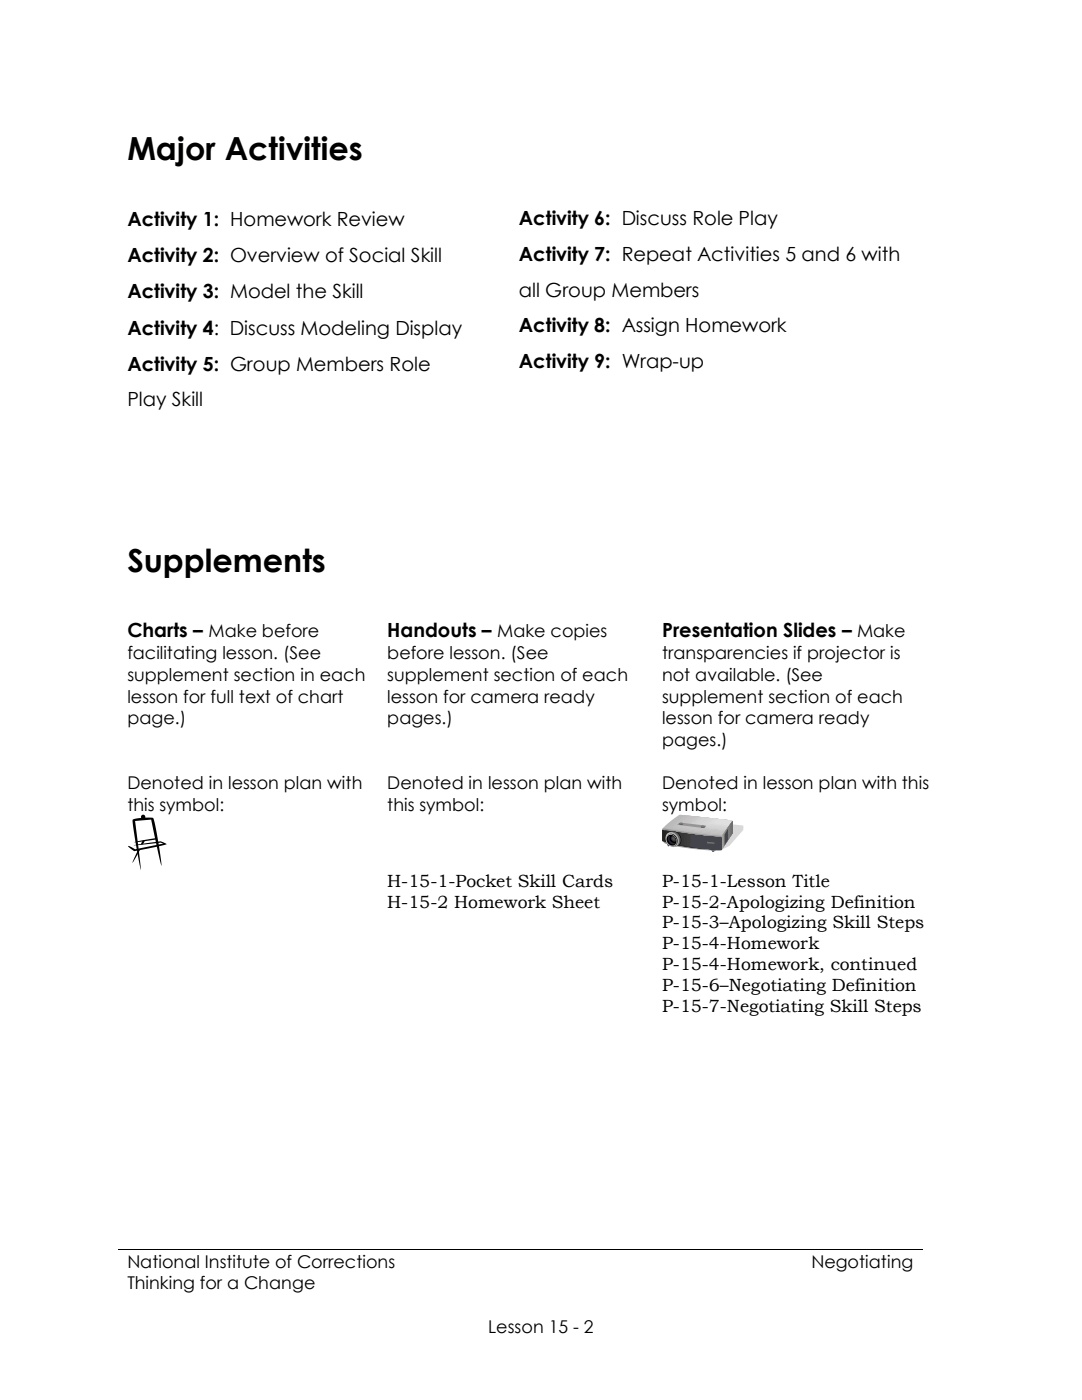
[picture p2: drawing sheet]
<svg xmlns="http://www.w3.org/2000/svg" width="216mm" height="279mm" viewBox="0 0 216 279" stroke-linecap="round" stroke-linejoin="round" font-family="sans-serif">
<path d="M23.5 249.3h65.4M89.1 249.3h95.1" fill="none" stroke="#000" stroke-width=".2"/>
<path d="M88.9 249.3h.2v.1h-.2z" fill-rule="evenodd" fill="#000"/>
<g fill="#fff">
<path d="M24.6 41h.3v.2h-.3z" fill-rule="evenodd"/>
<path d="M24.6 41h.3v.2h-.3z" fill-rule="evenodd"/>
<path d="M24.9 41h69v.2h-69z" fill-rule="evenodd"/>
<path d="M93.9 41h.2v.2h-.2z" fill-rule="evenodd"/>
<path d="M93.9 41h.2v.2h-.2z" fill-rule="evenodd"/>
<path d="M24.6 41.2h.3v7.2h-.3z" fill-rule="evenodd"/>
<path d="M93.9 41.2h.2v7.2h-.2z" fill-rule="evenodd"/>
<path d="M24.6 48.4h.3v7.1h-.3z" fill-rule="evenodd"/>
<path d="M93.9 48.4h.2v7.1h-.2z" fill-rule="evenodd"/>
<path d="M24.6 62.7h.3v.2h-.3z" fill-rule="evenodd"/>
<path d="M24.6 62.7h.3v.2h-.3z" fill-rule="evenodd"/>
<path d="M24.9 62.7h69v.2h-69z" fill-rule="evenodd"/>
<path d="M93.9 62.7h.2v.2h-.2z" fill-rule="evenodd"/>
<path d="M93.9 62.7h.2v.2h-.2z" fill-rule="evenodd"/>
<path d="M24.6 55.5h.3v7.2h-.3z" fill-rule="evenodd"/>
<path d="M93.9 55.5h.2v7.2h-.2z" fill-rule="evenodd"/>
</g>
<g fill="#000">
<path d="M25.6 168.8l1.4 .7 5.6-1.1-.6-.2-5.3 .5 4.3-.7a2.26 2.26 0 0 1 2.3 .5l-5.7 1.2a1.16 1.16 0 0 1-1.6-.4z" fill-rule="evenodd"/>
<path d="M26.8 168.1l4.4-.9v.3z" fill-rule="evenodd"/>
<path d="M27.6 169.6l.4-.1-1.6 2.7z" fill-rule="evenodd"/>
<path d="M28.4 167.8l.6-.1-.5 .8h-.4z" fill-rule="evenodd"/>
<path d="M26.5 163.6l1.7-.4a.45 .45 0 0 1 .3-.6 .45 .45 0 0 1 .5 .6h1.5a51.9 51.9 0 0 1 1.7 9.6l-2-9.2-3.2 .2 1.1 9.8v-.1a80.5 80.5 0 0 1-1.6-9.9z" fill-rule="evenodd"/>
</g>
<path d="M143.7 164.2l4.6 .6v.8l-2.7 3.2-1.5 .8-1.6-3.9z" fill-rule="evenodd" fill="#d8d8d8"/>
<g fill="#4f4449">
<path d="M141.8 169.5l1.2 .1-.7 .4h-.2z" fill-rule="evenodd"/>
<path d="M133.1 168.2l1.1 .3-.9 .4z" fill-rule="evenodd"/>
</g>
<path d="M132.6 164.9l3-2.3 10.4 1.1 .3 .4-2.4 2.9-8-.9-3.7-.8z" fill-rule="evenodd" fill="#bcb7ba"/>
<path d="M133.3 165l2.1-1.7a1.86 1.86 0 0 1 2.1-.5l8.5 .9 .2 .4-1.5 1.9a1.27 1.27 0 0 1-1.7 .7l-7.1-.9-2.7-.6z" fill-rule="evenodd" fill="#bfbabc"/>
<path d="M134.4 164.7l1.6-1.3a1.9 1.9 0 0 1 2.1-.5l6.5 .7a1.87 1.87 0 0 1 1.6 .4l-1.4 1.8a1.19 1.19 0 0 1-1.6 .7l-5.9-.7-3.2-.7z" fill-rule="evenodd" fill="#c4bfc1"/>
<path d="M135.2 164.8l1.6-1.3a1.91 1.91 0 0 1 2.2-.5l5.7 .6a1.76 1.76 0 0 1 1.5 .4l-1.3 1.7a1.1 1.1 0 0 1-1.5 .6l-6.3-.8-2.1-.5z" fill-rule="evenodd" fill="#c6c1c4"/>
<path d="M136.2 164.6l1.3-1.1a1.77 1.77 0 0 1 2.1-.5l5.2 .6a1.62 1.62 0 0 1 1.4 .4l-1.2 1.5a1.01 1.01 0 0 1-1.4 .6l-4.7-.6-3-.6z" fill-rule="evenodd" fill="#c9c4c6"/>
<path d="M137 164.7l.7-.7a2.48 2.48 0 0 1 2.9-.9l5.5 .7a.66 .66 0 0 1-.4 .8l-.6 .7a.93 .93 0 0 1-1.3 .6l-5-.7-2-.4z" fill-rule="evenodd" fill="#cec6c9"/>
<path d="M138 164.5l.5-.5a2.28 2.28 0 0 1 2.7-.8l4.9 .6a.69 .69 0 0 1-.5 .8l-.4 .6a.95 .95 0 0 1-1.4 .4l-4.1-.5-1.9-.4z" fill-rule="evenodd" fill="#d3ced1"/>
<path d="M138.9 164.4l.5-.4a1.99 1.99 0 0 1 2.3-.7l4.3 .5 .1 .2-.8 .9a1.15 1.15 0 0 1-1.5 .5l-5.1-.8z" fill-rule="evenodd" fill="#d8d1d3"/>
<path d="M139.7 164.4l.9-.8a1.27 1.27 0 0 1 1.5-.3l3.9 .5 .1 .2-.7 .8a1.12 1.12 0 0 1-1.5 .4l-3.4-.5-.9-.2z" fill-rule="evenodd" fill="#dbd3d6"/>
<path d="M140.5 164.4l.3-.3a2.02 2.02 0 0 1 2.4-.7l2.8 .4 .1 .1-.4 .5a1.16 1.16 0 0 1-1.5 .6z" fill-rule="evenodd" fill="#ddd6d8"/>
<path d="M141.6 164.2l.1-.2a1.54 1.54 0 0 1 2-.5l2.3 .3 .1 .1-.3 .4a1.13 1.13 0 0 1-1.6 .4l-2.8-.4z" fill-rule="evenodd" fill="#e2dbdd"/>
<path d="M142.4 164.1l.9-.7 2.7 .4 .1 .1-.7 .7-3.1-.4z" fill-rule="evenodd" fill="#e5dde0"/>
<path d="M132.2 165.3l6.4 1 5.4 .5v2.9a38.3 38.3 0 0 1-11.4-1.4l-.4-.5-.1-2.2z" fill-rule="evenodd" fill="#9b9391"/>
<path d="M146.1 163.9l.2 .5v1.8l-2.3 3.5v-2.8z" fill-rule="evenodd" fill="#a59e9b"/>
<path d="M146.1 163.9l.2 .9a2.85 2.85 0 0 1-.8 2.6l-1.4 2.1v-1.4a2.74 2.74 0 0 1 .8-2.5z" fill-rule="evenodd" fill="#a39999"/>
<path d="M146.1 163.9l.2 .9a2.76 2.76 0 0 1-.8 2.5l-1.2 1.9v-1.4a2.69 2.69 0 0 1 .8-2.5z" fill-rule="evenodd" fill="#9b9396"/>
<path d="M146.1 163.9v.1a3.5 3.5 0 0 1-.8 3.7l-.8 1.2v-1.4a2.6 2.6 0 0 1 .7-2.3z" fill-rule="evenodd" fill="#998e93"/>
<path d="M146.1 163.9l.1 .2a3.8 3.8 0 0 1-1 3.7l-.5 .8v-1.3a2.4 2.4 0 0 1 .6-2.2z" fill-rule="evenodd" fill="#91898e"/>
<path d="M146.1 163.9l.1 .2a3.6 3.6 0 0 1-.9 3.6l-.5 .6v-1.9a2.09 2.09 0 0 1 .7-1.6z" fill-rule="evenodd" fill="#8e848c"/>
<path d="M146.1 163.9l.2 .8a3.2 3.2 0 0 1-1 2.9l-.3 .5v-2.6z" fill-rule="evenodd" fill="#877f89"/>
<path d="M146.1 163.9l.2 .8a2.84 2.84 0 0 1-.8 2.7l-.3 .4v-1.3a2.99 2.99 0 0 1 .8-2.4z" fill-rule="evenodd" fill="#847a87"/>
<path d="M146.1 163.9l.2 .8a3 3 0 0 1-.8 2.6l-.1 .2v-1.2a2.69 2.69 0 0 1 .6-2.2z" fill-rule="evenodd" fill="#7c7582"/>
<path d="M146.1 163.9l.2 .3v1a2.25 2.25 0 0 1-.7 1.9l-.1 .1v-1.2a2.19 2.19 0 0 1 .5-1.8z" fill-rule="evenodd" fill="#7a707f"/>
<path d="M146.1 163.9l.2 .2v1.1a1.69 1.69 0 0 1-.5 1.5l-.1 .2v-2.3z" fill-rule="evenodd" fill="#726b7c"/>
<path d="M146.1 163.9l.2 .2v2.1l-.4 .4v-2.2z" fill-rule="evenodd" fill="#70667a"/>
<path d="M132.1 165.6l4.8 .8 7 .8 .1 2.4-6.2-.5a26.3 26.3 0 0 1-5.7-1.3z" fill-rule="evenodd" fill="#28231c"/>
<path d="M132.7 165.7l5.6 .9 5.6 .6 .1 2.4-6.3-.5-2.5-.4-2.2-.6-.3-.1z" fill-rule="evenodd" fill="#2b2821"/>
<path d="M133.4 165.8l4 .7 6.5 .7 .1 2.4-5.7-.4-2.6-.5-2.4-.6z" fill-rule="evenodd" fill="#2d2826"/>
<path d="M134 165.9l4.7 .7 5.2 .6 .1 2.4-5.7-.5-2.4-.4-1.9-.5z" fill-rule="evenodd" fill="#302d2b"/>
<path d="M134.7 166l4.8 .7 4.4 .5 .1 2.4-5.1-.4-2-.3-2.3-.6z" fill-rule="evenodd" fill="#333033"/>
<path d="M135.3 166.1l4.1 .6 4.5 .5 .1 2.4-5.4-.4-3.4-.8z" fill-rule="evenodd" fill="#353335"/>
<path d="M135.9 166.2l8 1 .1 2.4-5.1-.4-3.1-.7z" fill-rule="evenodd" fill="#38353d"/>
<path d="M136.6 166.3l7.3 .9 .1 2.4-4.5-.3-3.1-.6z" fill-rule="evenodd" fill="#3a383f"/>
<path d="M137.2 166.4l6.7 .8 .1 2.4-3.8-.3-3.1-.5z" fill-rule="evenodd" fill="#3d3a47"/>
<path d="M137.8 166.5l6.1 .6 .1 2.5-3.8-.3-2.5-.4z" fill-rule="evenodd" fill="#3f3f4c"/>
<path d="M138.5 166.6l5.4 .5 .1 2.5-3.5-.2-2.2-.4z" fill-rule="evenodd" fill="#423f51"/>
<g fill="#444456">
<path d="M139.1 166.7l4.8 .4 .1 2.5-5.1-.5z" fill-rule="evenodd"/>
<path d="M145.3 165.4v2.2l-.7 1.2v-2.3z" fill-rule="evenodd"/>
</g>
<path d="M133.5 166.1a1.6 1.6 0 0 1 2.1 .5 1.6 1.6 0 0 1-.3 2.2 1.66 1.66 0 0 1-1.8-.7 1.66 1.66 0 0 1 0-2z" fill-rule="evenodd" fill="#00000f"/>
<path d="M133.5 166.2a1.56 1.56 0 0 1 2 .5 1.56 1.56 0 0 1-.3 2.1 1.62 1.62 0 0 1-1.8-.7 1.62 1.62 0 0 1 .1-1.9z" fill-rule="evenodd" fill="#60605b"/>
<path d="M133.2 166.3a1.56 1.56 0 0 1 2 .6 1.56 1.56 0 0 1-.3 2 1.62 1.62 0 0 1-1.8-.6 1.62 1.62 0 0 1 .1-2z" fill-rule="evenodd" fill="#b5a891"/>
<path d="M133.2 166.4a1.47 1.47 0 0 1 1.9 .5 1.47 1.47 0 0 1-.3 1.9 1.52 1.52 0 0 1-1.7-.6 1.52 1.52 0 0 1 .1-1.8z" fill-rule="evenodd" fill="#baaf99"/>
<path d="M133.2 166.4a1.35 1.35 0 0 1 1.8 .5 1.35 1.35 0 0 1-.5 1.9 1.47 1.47 0 0 1-1.4-.8 1.47 1.47 0 0 1 .1-1.6z" fill-rule="evenodd" fill="#c4b7a3"/>
<path d="M133.2 166.4a1.27 1.27 0 0 1 1.7 .5 1.27 1.27 0 0 1-.5 1.7 1.37 1.37 0 0 1-1.3-.7 1.37 1.37 0 0 1 .1-1.5z" fill-rule="evenodd" fill="#c9bfa8"/>
<path d="M133.2 166.4a1.17 1.17 0 0 1 1.6 .5 1.17 1.17 0 0 1-.4 1.6 1.27 1.27 0 0 1-1.3-.7 1.27 1.27 0 0 1 .1-1.4z" fill-rule="evenodd" fill="#cec4af"/>
<path d="M133.3 166.5a1.08 1.08 0 0 1 1.4 .4 1.08 1.08 0 0 1-.4 1.5 1.17 1.17 0 0 1-1.2-.6 1.17 1.17 0 0 1 .2-1.3z" fill-rule="evenodd" fill="#d6ceba"/>
<path d="M133.3 166.5a.99 .99 0 0 1 1.3 .4 .99 .99 0 0 1-.4 1.4 1.08 1.08 0 0 1-1-.6 1.08 1.08 0 0 1 .1-1.2z" fill-rule="evenodd" fill="#ddd3c1"/>
<path d="M133.3 166.5a.88 .88 0 0 1 1.2 .5 .88 .88 0 0 1-.5 1.1 .99 .99 0 0 1-.7-1.6z" fill-rule="evenodd" fill="#e5ddcc"/>
<path d="M133.3 166.6a.79 .79 0 0 1 1.1 .3 .79 .79 0 0 1-.5 1.1 .88 .88 0 0 1-.6-1.4z" fill-rule="evenodd" fill="#eae2d3"/>
<path d="M133.3 166.6a.69 .69 0 0 1 1 .4 .69 .69 0 0 1-.6 .9 .78 .78 0 0 1-.4-1.3z" fill-rule="evenodd" fill="#efead8"/>
<path d="M133.3 166.6a.6 .6 0 0 1 .9 .3 .6 .6 0 0 1-.5 .8 .69 .69 0 0 1-.4-1.1z" fill-rule="evenodd" fill="#f9f2e2"/>
<path d="M133.3 166.6a.51 .51 0 0 1 .8 .3 .51 .51 0 0 1-.6 .7l-.3-.4z" fill-rule="evenodd" fill="#fff9ea"/>
<path d="M133.3 166.6a1.28 1.28 0 0 1 1.7 .5 1.28 1.28 0 0 1-.5 1.7 1.39 1.39 0 0 1-1.3-.7 1.39 1.39 0 0 1 .1-1.5z" fill-rule="evenodd" fill="#00000f"/>
<path d="M133.2 166.7a1.23 1.23 0 0 1 1.7 .5 1.23 1.23 0 0 1-.5 1.7 1.34 1.34 0 0 1-1.3-.7 1.34 1.34 0 0 1 .1-1.5z" fill-rule="evenodd" fill="#c1bcb2"/>
<path d="M133.2 166.7a1.16 1.16 0 0 1 1.6 .5 1.16 1.16 0 0 1-.5 1.6 1.26 1.26 0 0 1-1.2-.7 1.26 1.26 0 0 1 .1-1.4z" fill-rule="evenodd" fill="#c6c1b7"/>
<path d="M133.2 166.7a1.08 1.08 0 0 1 1.5 .5 1.08 1.08 0 0 1-.4 1.4 1.17 1.17 0 0 1-1.2-.6 1.17 1.17 0 0 1 .1-1.3z" fill-rule="evenodd" fill="#c9c6bf"/>
<path d="M133.2 166.8a1.01 1.01 0 0 1 1.4 .4 1.01 1.01 0 0 1-.4 1.3 1.09 1.09 0 0 1-1.1-.5 1.09 1.09 0 0 1 .1-1.2z" fill-rule="evenodd" fill="#ccccc1"/>
<path d="M133.2 166.8a.94 .94 0 0 1 1.3 .3 .94 .94 0 0 1-.4 1.3 1.02 1.02 0 0 1-1-.5 1.02 1.02 0 0 1 .1-1.1z" fill-rule="evenodd" fill="#d1d1c6"/>
<path d="M133.2 166.8a.85 .85 0 0 1 1.2 .4 .85 .85 0 0 1-.5 1.1 .95 .95 0 0 1-.7-1.5z" fill-rule="evenodd" fill="#d3d6ce"/>
<path d="M133.3 166.8a.77 .77 0 0 1 1 .4 .77 .77 0 0 1-.4 1 .87 .87 0 0 1-.6-1.4z" fill-rule="evenodd" fill="#d8dbd3"/>
<path d="M133.2 166.9a.68 .68 0 0 1 1 .2 .68 .68 0 0 1-.5 1 .82 .82 0 0 1-.5-1.2z" fill-rule="evenodd" fill="#dbe0db"/>
<path d="M133.3 166.8a.62 .62 0 0 1 .9 .4 .62 .62 0 0 1-.5 .8 .7 .7 0 0 1-.4-1.2z" fill-rule="evenodd" fill="#e0e5e0"/>
<path d="M133.2 166.9a.53 .53 0 0 1 .9 .2 .53 .53 0 0 1-.6 .7l-.3-.4z" fill-rule="evenodd" fill="#e2eae2"/>
<circle cx="133.6" cy="167.3" r=".46" fill="#e5efea"/>
<circle cx="133.6" cy="167.2" r=".39" fill="#eaf4ef"/>
<path d="M133.3 166.8a1.12 1.12 0 0 1 1.5 .4 1.12 1.12 0 0 1-.4 1.5 1.21 1.21 0 0 1-1.2-.6 1.21 1.21 0 0 1 .1-1.3z" fill-rule="evenodd" fill="#00000f"/>
<path d="M134.2 166.8l.3 .3 .4 .6a.55 .55 0 0 1-.6 .2 .55 .55 0 0 1-.4-.5z" fill-rule="evenodd" fill="#1e3030"/>
<path d="M134.1 166.9l.5 .3a.45 .45 0 0 1 .1 .7 .62 .62 0 0 1-.6-.3 .62 .62 0 0 1 0-.7z" fill-rule="evenodd" fill="#263335"/>
<path d="M134.1 167l.2-.1 .3 .3a.41 .41 0 0 1 .1 .7 .58 .58 0 0 1-.6-.3 .58 .58 0 0 1 0-.6z" fill-rule="evenodd" fill="#283538"/>
<path d="M134.2 166.9l.4 .3a.39 .39 0 0 1 .1 .6 .54 .54 0 0 1-.6-.2 .54 .54 0 0 1 .1-.7z" fill-rule="evenodd" fill="#30383d"/>
<path d="M134.1 167a.54 .54 0 0 1 .6 .7 .47 .47 0 0 1-.5-.1 .47 .47 0 0 1-.1-.6z" fill-rule="evenodd" fill="#353a42"/>
<path d="M134.1 167.1l.1-.1a.5 .5 0 0 1 .5 .8 .49 .49 0 0 1-.6-.7z" fill-rule="evenodd" fill="#3a3d44"/>
<path d="M134.1 167.1l.2-.1 .1 .1 .3 .5a.39 .39 0 0 1-.5 0 .39 .39 0 0 1-.1-.5z" fill-rule="evenodd" fill="#3f3f4c"/>
<path d="M134.2 167.1a.4 .4 0 0 1 .4 .1 .4 .4 0 0 1 0 .5 .42 .42 0 0 1-.4-.6z" fill-rule="evenodd" fill="#44424f"/>
<path d="M134.2 167.1l.3 .1 .2 .3a.32 .32 0 0 1-.5 0 .32 .32 0 0 1 0-.4z" fill-rule="evenodd" fill="#494454"/>
<path d="M134.3 167l.1 .1a.26 .26 0 0 1 .3 .3 .26 .26 0 0 1-.3 .2 .26 .26 0 0 1-.2-.3z" fill-rule="evenodd" fill="#514759"/>
<path d="M134.3 167.1h.1a.24 .24 0 0 1 .2 .4 .24 .24 0 0 1-.3 .1 .24 .24 0 0 1-.1-.4z" fill-rule="evenodd" fill="#54495b"/>
<path d="M134.3 167.1l.3 .2a.18 .18 0 0 1-.3 .2 .18 .18 0 0 1 0-.3z" fill-rule="evenodd" fill="#5b4c60"/>
<path d="M133.4 166.9l.4-.1a.93 .93 0 0 0 0 1.1 .93 .93 0 0 0 1 .3 .85 .85 0 0 1-1.4-.4l-.1-.4z" fill-rule="evenodd" fill="#19233d"/>
<path d="M135.2 164.5l.4-.3 5.2 .6 .1 .1-.4 .4z" fill-rule="evenodd" fill="#9b9391"/>
<g fill="#444456">
<path d="M135.6 164.3a.31 .31 0 0 1 .4-.1 .31 .31 0 0 1 .2 .4h-.5l-.1-.1z" fill-rule="evenodd"/>
<path d="M139.9 164.9a.32 .32 0 0 1 .4-.2 .32 .32 0 0 1 .2 .5h-.5z" fill-rule="evenodd"/>
</g>
<g fill="#7f7777">
<path d="M135.6 164.3a.32 .32 0 0 1 .4-.2 .32 .32 0 0 1 .2 .4h-.5z" fill-rule="evenodd"/>
<path d="M140 164.8a.31 .31 0 0 1 .4-.1 .31 .31 0 0 1 .1 .4h-.5l-.1-.1z" fill-rule="evenodd"/>
</g>
<path d="M141.1 168l1.4 .1v.3l-1.4-.1z" fill-rule="evenodd" fill="#917259"/>
<g fill="#fff">
<path d="M23.5 173.7h1.9v12.4h-1.9z" fill-rule="evenodd"/>
<path d="M73.5 173.7h1.9v12.4h-1.9z" fill-rule="evenodd"/>
<path d="M23.5 186.1h51.9v21.1h-51.9z" fill-rule="evenodd"/>
<path d="M25.4 173.7h48.1v4.1h-48.1z" fill-rule="evenodd"/>
<path d="M25.4 177.8h48.1v4.2h-48.1z" fill-rule="evenodd"/>
<path d="M25.4 182h48.1v4.1h-48.1z" fill-rule="evenodd"/>
<path d="M75.4 173.7h1.9v16.6h-1.9z" fill-rule="evenodd"/>
<path d="M128.3 173.7h1.9v16.6h-1.9z" fill-rule="evenodd"/>
<path d="M75.4 190.3h54.8v16.9h-54.8z" fill-rule="evenodd"/>
<path d="M77.3 173.7h51v4.1h-51z" fill-rule="evenodd"/>
<path d="M77.3 177.8h51v4.2h-51z" fill-rule="evenodd"/>
<path d="M77.3 182h51v4.1h-51z" fill-rule="evenodd"/>
<path d="M77.3 186.1h51v4.2h-51z" fill-rule="evenodd"/>
<path d="M130.2 173.7h1.9v33.5h-1.9z" fill-rule="evenodd"/>
<path d="M185.5 173.7h1.9v33.5h-1.9z" fill-rule="evenodd"/>
<path d="M132.1 173.7h53.4v4.1h-53.4z" fill-rule="evenodd"/>
<path d="M132.1 177.8h53.4v4.2h-53.4z" fill-rule="evenodd"/>
<path d="M132.1 182h53.4v4.1h-53.4z" fill-rule="evenodd"/>
<path d="M132.1 186.1h53.4v4.2h-53.4z" fill-rule="evenodd"/>
<path d="M132.1 190.3h53.4v4.1h-53.4z" fill-rule="evenodd"/>
<path d="M132.1 194.4h53.4v4.2h-53.4z" fill-rule="evenodd"/>
<path d="M132.1 198.6h53.4v4.1h-53.4z" fill-rule="evenodd"/>
<path d="M132.1 202.7h53.4v4.5h-53.4z" fill-rule="evenodd"/>
</g>
<g font-size="6.3">
<text x="25.4" y="31.8">Major Activities</text>
<text x="25.4" y="114.1">Supplements</text>
</g>
<g font-size="3.9">
<text x="25.4" y="45.2">Activity 1: Homework Review</text>
<text x="103.5" y="44.9">Activity 6: Discuss Role Play</text>
<text x="25.4" y="52.3">Activity 2: Overview of Social Skill</text>
<text x="103.5" y="52">Activity 7: Repeat Activities 5 and 6 with</text>
<text x="25.4" y="59.4">Activity 3: Model the Skill</text>
<text x="103.5" y="59.2">all Group Members</text>
<text x="25.4" y="66.9">Activity 4: Discuss Modeling Display</text>
<text x="103.5" y="66.3">Activity 8: Assign Homework</text>
<text x="25.4" y="74">Activity 5: Group Members Role</text>
<text x="103.5" y="73.5">Activity 9: Wrap-up</text>
<text x="25.4" y="81.1">Play Skill</text>
<text x="25.4" y="127.1">Charts – Make before</text>
<text x="77.3" y="127.1">Handouts – Make copies</text>
<text x="132.1" y="127.1">Presentation Slides – Make</text>
</g>
<g font-size="3.5">
<text x="25.4" y="131.6">facilitating lesson. (See</text>
<text x="77.3" y="131.6">before lesson. (See</text>
<text x="132.1" y="131.6">transparencies if projector is</text>
<text x="25.4" y="135.9">supplement section in each</text>
<text x="77.3" y="135.9">supplement section of each</text>
<text x="132.1" y="135.9">not available. (See</text>
<text x="25.4" y="140.2">lesson for full text of chart</text>
<text x="77.3" y="140.2">lesson for camera ready</text>
<text x="132.1" y="140.2">supplement section of each</text>
<text x="25.4" y="144.5">page.)</text>
<text x="77.3" y="144.5">pages.)</text>
<text x="132.1" y="144.5">lesson for camera ready</text>
<text x="132.1" y="148.9">pages.)</text>
<text x="25.4" y="157.5">Denoted in lesson plan with</text>
<text x="25.4" y="161.9">this symbol:</text>
<text x="77.3" y="157.5">Denoted in lesson plan with</text>
<text x="77.3" y="161.9">this symbol:</text>
<text x="132.1" y="157.5">Denoted in lesson plan with this</text>
<text x="132.1" y="161.9">symbol:</text>
<text x="77.3" y="177">H-15-1-Pocket Skill Cards</text>
<text x="132.1" y="177">P-15-1-Lesson Title</text>
<text x="77.3" y="181.1">H-15-2 Homework Sheet</text>
<text x="132.1" y="181.1">P-15-2-Apologizing Definition</text>
<text x="132.1" y="185.3">P-15-3–Apologizing Skill Steps</text>
<text x="132.1" y="189.4">P-15-4-Homework</text>
<text x="132.1" y="193.6">P-15-4-Homework, continued</text>
<text x="132.1" y="197.7">P-15-6–Negotiating Definition</text>
<text x="132.1" y="201.9">P-15-7-Negotiating Skill Steps</text>
<text x="25.4" y="253">National Institute of Corrections</text>
<text x="25.4" y="257.3">Thinking for a Change</text>
<text x="161.9" y="253">Negotiating</text>
<text x="97.4" y="266">Lesson 15 - 2</text>
</g>
</svg>
